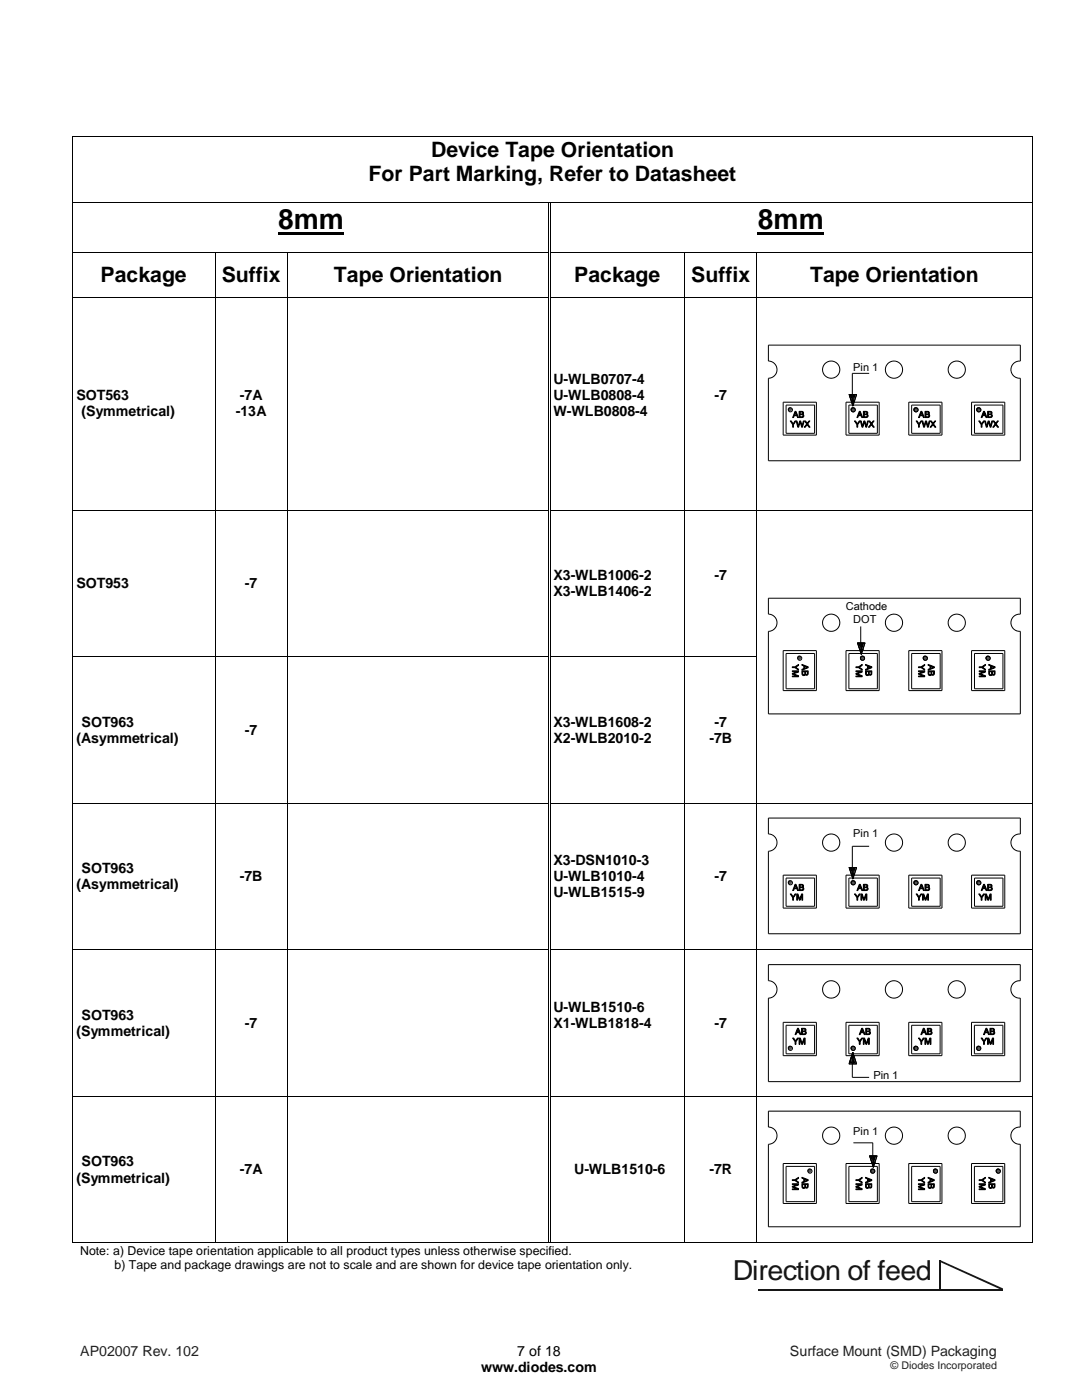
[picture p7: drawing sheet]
<svg xmlns="http://www.w3.org/2000/svg" width="216mm" height="279mm" viewBox="0 0 216 279" stroke-linecap="round" stroke-linejoin="round" font-family="sans-serif">
<g fill="#000">
<path d="M169.3 78.6l.8 1.3h-.3zM169.3 78.6h.8v1.3zM169.8 79.9l.3 .7zM169.8 79.9h.3v.7zM170.1 78.6l.3 1.3h-.3zM170.1 78.6h.7l-.4 1.3zM170.1 79.9l.1 .7h-.1zM170.1 79.9h.3l-.2 .7zM157.2 81.7l.8 .1zM157.2 81.7h.8zM157.2 81.6l.8 .1zM157.2 81.8h.8z"/>
<path d="M157.2 81.5l.8 .1zM157.2 81.8l.8 .1zM157.3 81.5h.7zM157.3 81.9l.6 .1zM157.3 81.9h.7zM157.3 81.4l.7 .1zM157.3 82h.6zM157.3 81.4h.6zM157.4 81.4h.5zM157.4 82h.4zM157.4 82h.5zM157.4 81.3l.5 .1z"/>
<path d="M157.4 82l.3 .1zM157.4 81.3h.4zM157.5 81.3h.3zM157.5 82.1h.2zM157.5 81.3h.2zM157.6 81.3h.1zM169.7 81.7l.8 .1zM169.7 81.7h.8zM169.7 81.6l.8 .1zM169.7 81.8h.8zM169.8 81.5l.7 .1zM169.8 81.8l.7 .1z"/>
<path d="M169.8 81.8h.7zM169.8 81.5h.7zM169.8 81.9l.6 .1zM169.8 81.9h.7zM169.8 81.4l.7 .1zM169.8 82h.6zM169.8 81.4h.6zM169.9 81.4h.5zM169.9 82h.4zM169.9 82h.5zM170 81.3l.4 .1zM170 82l.3 .1z"/>
<path d="M170 82h.3zM170 80.6h.1v.3zM170 81.3h.3zM170 82.1h.2zM170 82.1h.3zM170.1 80.6h.1l-.1 .3zM170.1 81.3h.2zM182.3 81.7l.8 .1zM182.3 81.7h.8zM182.3 81.6l.8 .1zM182.3 81.8h.8zM182.3 81.5l.8 .1z"/>
<path d="M182.3 81.8l.7 .1zM182.3 81.5h.8zM182.3 81.9l.7 .1zM182.3 81.9h.7zM182.4 81.4l.6 .1zM182.4 82h.5zM182.4 82h.6zM182.4 81.4h.6zM182.4 81.4h.5zM182.5 81.3l.4 .1zM182.5 82l.3 .1zM182.5 82h.4z"/>
<path d="M182.5 81.3h.4zM182.6 81.3h.3zM182.6 82.1h.1zM182.6 82.1h.2zM182.6 81.3h.2zM194.8 81.7l.8 .1zM194.8 81.7h.8zM194.8 81.6l.8 .1zM194.8 81.8h.8zM194.8 81.5l.8 .1zM194.8 81.8l.7 .1zM194.8 81.5h.8z"/>
<path d="M194.8 81.9l.7 .1zM194.8 81.9h.7zM194.9 81.4l.6 .1zM194.9 82h.5zM194.9 82h.6zM194.9 81.4h.6zM195 81.4h.5zM195 82h.4zM195 81.4h.4zM195 81.3l.4 .1zM195 82l.3 .1zM195 81.3h.4z"/>
<path d="M195.1 81.3h.3zM195.1 82.1h.1zM195.1 82.1h.2zM195.1 81.3h.2zM195.2 81.3h.1zM159.1 131.3h.8zM159.1 131.2l.8 .1zM159.1 131.3l.8 .1zM159.1 131.1l.8 .1zM159.1 131.4l.7 .1zM159.1 131.4h.8zM159.1 131l.8 .1z"/>
<path d="M159.1 131.5h.7zM159.2 131h.6zM159.2 131.5l.5 .1zM159.2 131.5h.6zM159.2 130.9l.6 .1zM159.2 131.6h.5zM159.2 130.9h.5zM159.3 130.9h.4zM159.3 131.6l.3 .1zM159.3 131.6h.4zM159.4 130.9h.3zM159.4 131.7h.1z"/>
<path d="M159.4 131.7h.2zM159.4 130.9h.2zM171 128.2l.7 1.3h-.3zM171 128.2h.7v1.3zM171.4 129.5l.3 .6h-.1zM171.4 129.5h.3v.6zM171.6 131.3h.8zM171.6 131.2l.8 .1zM171.6 131.3l.8 .1zM171.6 131.1l.8 .1zM171.6 131.4l.7 .1zM171.6 131.4h.8z"/>
<path d="M171.6 130.1h.1v.4zM171.6 131l.8 .1zM171.6 131.5h.7zM171.7 131h.6zM171.7 131.5l.5 .1zM171.7 131.5h.6zM171.7 128.2l.4 1.3h-.4zM171.7 128.2h.8l-.4 1.3zM171.7 130.1h.2l-.2 .4zM171.7 129.5l.2 .6h-.2zM171.7 129.5h.4l-.2 .6zM171.8 130.9l.5 .1z"/>
<path d="M171.8 131.6h.4zM171.8 130.9h.4zM171.8 131.6l.3 .1zM171.9 130.9h.3zM171.9 131.7h.1zM171.9 131.7h.2zM171.9 130.9h.2zM172 130.9h.1zM184.1 131.3h.8zM184.1 131.2l.8 .1zM184.1 131.3l.8 .1zM184.1 131.1l.8 .1z"/>
<path d="M184.1 131.4l.8 .1zM184.1 131.4h.8zM184.2 131l.7 .1zM184.2 131.5h.6zM184.2 131.5h.7zM184.2 131h.7zM184.2 131.5l.6 .1zM184.2 131h.6zM184.3 130.9l.5 .1zM184.3 131.6h.4zM184.3 131.6h.5zM184.3 130.9h.5z"/>
<path d="M184.3 131.6l.3 .1zM184.3 130.9h.4zM184.4 130.9h.3zM184.4 131.7h.2zM184.4 130.9h.2zM184.5 130.9h.1zM196.6 131.3h.9zM196.7 131.2l.8 .1zM196.7 131.3l.7 .1zM196.7 131.3h.8zM196.7 131.1l.8 .1zM196.7 131.4l.7 .1z"/>
<path d="M196.7 131.4h.7zM196.7 131l.7 .1zM196.7 131.5h.7zM196.8 131h.6zM196.8 131.5l.5 .1zM196.8 131.5h.6zM196.8 130.9l.6 .1zM196.8 131.6h.4zM196.8 131.6h.5zM196.8 130.9h.5zM196.9 130.9h.4zM196.9 131.6l.3 .1z"/>
<path d="M196.9 131.6h.3zM196.9 130.9h.3zM196.9 131.7h.2zM196.9 131.7h.3zM197 130.9h.2zM157.2 176.1h.8zM157.2 176l.8 .1zM157.2 176.1l.8 .1zM157.2 175.9l.8 .1zM157.2 176.2l.8 .1zM157.2 176.2h.8zM157.3 175.9h.7z"/>
<path d="M157.3 176.3l.6 .1zM157.3 176.3h.7zM157.3 175.8l.7 .1zM157.3 176.4h.6zM157.4 175.7l.5 .1zM157.4 176.4h.4zM157.4 176.4h.5zM157.4 175.7h.5zM157.4 176.4l.3 .1zM157.4 175.7h.4zM157.5 175.7h.3zM157.5 176.5h.2z"/>
<path d="M157.5 175.7h.2zM157.6 175.7h.1zM169.3 173l.8 1.3h-.3zM169.3 173h.8v1.3zM169.7 176.1h.8zM169.7 176l.8 .1zM169.7 176.1l.8 .1zM169.8 174.3l.3 .6zM169.8 174.3h.3v.6zM169.8 175.9l.7 .1zM169.8 176.2l.7 .1zM169.8 176.2h.7z"/>
<path d="M169.8 175.9h.7zM169.8 176.3l.6 .1zM169.8 176.3h.7zM169.8 175.8l.7 .1zM169.8 176.4h.6zM169.8 175.8h.6zM169.9 175.7l.5 .1zM169.9 176.4h.4zM169.9 176.4h.5zM169.9 175.7h.5zM170 175.7h.4zM170 176.4l.3 .1z"/>
<path d="M170 176.4h.3zM170 174.9h.1v.4zM170 175.7h.3zM170 176.5h.2zM170 176.5h.3zM170.1 173l.3 1.3h-.3zM170.1 173h.7l-.4 1.3zM170.1 174.9h.1l-.1 .4zM170.1 174.3l.1 .6h-.1zM170.1 174.3h.3l-.2 .6zM170.1 175.7h.2zM182.3 176.1h.8z"/>
<path d="M182.3 176l.8 .1zM182.3 176.1l.8 .1zM182.3 175.9l.8 .1zM182.3 176.2l.7 .1zM182.3 176.2h.8zM182.3 175.9h.8zM182.3 176.3l.7 .1zM182.3 176.3h.7zM182.4 175.8l.6 .1zM182.4 176.4h.5zM182.4 176.4h.6zM182.4 175.8h.6z"/>
<path d="M182.4 175.7l.6 .1zM182.4 175.7h.5zM182.5 175.7h.4zM182.5 176.4l.3 .1zM182.5 176.4h.4zM182.6 175.7h.3zM182.6 176.5h.1zM182.6 176.5h.2zM182.6 175.7h.2zM194.8 176.1h.8zM194.8 176l.8 .1zM194.8 176.1l.8 .1z"/>
<path d="M194.8 175.9l.8 .1zM194.8 176.2l.7 .1zM194.8 176.2h.8zM194.8 175.9h.8zM194.8 176.3l.7 .1zM194.8 176.3h.7zM194.9 175.8l.6 .1zM194.9 176.4h.5zM194.9 176.4h.6zM194.9 175.8h.6zM195 175.7l.5 .1zM195 176.4h.4z"/>
<path d="M195 175.7h.4zM195 176.4l.3 .1zM195.1 175.7h.3zM195.1 176.5h.1zM195.1 176.5h.2zM195.1 175.7h.2zM195.2 175.7h.1zM157.2 209.1l.8 .1zM157.2 209l.8 .1zM157.2 209.2l.8 .1zM157.2 209.2h.8zM157.2 209h.8z"/>
<path d="M157.2 209.3h.8zM157.3 208.9l.7 .1zM157.3 209.3l.6 .1zM157.3 209.3h.7zM157.3 208.8l.7 .1zM157.3 209.4h.6zM157.3 208.8h.6zM157.4 208.8h.5zM157.4 209.4l.4 .1zM157.4 209.4h.5zM157.4 208.7l.5 .1zM157.4 209.5h.3z"/>
<path d="M157.4 209.5h.4zM157.4 208.7h.4zM157.5 208.7h.3zM157.5 209.5h.1zM157.5 209.5h.2zM157.5 208.7h.2zM157.6 208.7h.1zM169.7 209.1l.8 .1zM169.7 209.1h.8zM169.7 209l.8 .1zM169.7 209.2l.8 .1zM169.7 209.2h.8z"/>
<path d="M169.8 210.9l.3 1.3h-.8zM169.8 210.9h.3v1.3zM169.8 209h.7zM169.8 209.3h.7zM169.8 208.9l.7 .1zM169.8 209.3l.6 .1zM169.8 208.8l.7 .1zM169.8 209.4h.6zM169.8 208.8h.6zM169.9 208.8h.5zM169.9 209.4l.4 .1zM169.9 209.4h.5z"/>
<path d="M170 208.7l.4 .1zM170 209.5h.2zM170 209.5h.3zM170 210.3l.1 .6h-.3zM170 210.3h.1v.6zM170 208.7h.3zM170.1 209.9v.4h-.1zM170.1 209.9l.1 .4h-.1zM170.1 210.3l.3 .6h-.3zM170.1 210.3l.3 .6zM170.1 210.9l.7 1.3h-.7zM170.1 210.9h.3l.4 1.3z"/>
<path d="M170 208.7h.2zM170.1 208.7h.1zM182.3 209.1l.8 .1zM182.3 209.1h.8zM182.3 209l.8 .1zM182.3 209.2l.7 .1zM182.3 209.2h.8zM182.3 209h.8zM182.3 209.3h.7zM182.3 208.9l.7 .1zM182.3 209.3l.7 .1zM182.4 208.8l.6 .1z"/>
<path d="M182.4 209.4h.5zM182.4 209.4h.6zM182.4 208.8h.6zM182.4 209.4l.4 .1zM182.4 208.8h.5zM182.5 208.7l.4 .1zM182.5 209.5h.3zM182.5 208.7h.3zM182.5 209.5h.2zM182.6 208.7h.2zM194.8 209.1l.8 .1zM194.8 209.1h.8z"/>
<path d="M194.8 209l.8 .1zM194.8 209.2l.8 .1zM194.8 209.2h.8zM194.8 209h.8zM194.8 209.3h.7zM194.8 209.3h.8zM194.8 208.9l.8 .1zM194.8 209.3l.7 .1zM194.9 208.8l.6 .1zM194.9 209.4h.5zM194.9 209.4h.6zM194.9 208.8h.6z"/>
<path d="M194.9 209.4l.5 .1zM194.9 208.8h.5zM195 208.7l.4 .1zM195 209.5h.3zM195 209.5h.4zM195 208.7h.4zM195.1 208.7h.3zM195.1 209.5h.1zM195.1 209.5h.2zM195.1 208.7h.2zM161.1 233.6l.8 .1zM161.1 233.6h.8z"/>
<path d="M161.1 233.5l.8 .1zM161.1 233.7l.8 .1zM161.1 233.7h.8zM161.1 233.5h.8zM161.1 233.8h.8zM161.2 233.4l.7 .1zM161.2 233.8l.6 .1zM161.2 233.8h.7zM161.2 233.3l.7 .1zM161.2 233.9h.6zM161.2 233.3h.6zM161.3 233.3h.5z"/>
<path d="M161.3 233.9l.4 .1zM161.3 233.9h.5zM161.3 234h.3zM161.3 234h.4zM161.3 233.3h.4zM161.4 233.2l.3 .1zM161.4 234h.1zM161.4 234h.2zM161.4 233.2h.2zM161.5 233.2h.1zM173.4 230.6l.8 1.3h-.4zM173.4 230.6h.8v1.3z"/>
<path d="M173.6 233.6l.8 .1zM173.6 233.6h.8zM173.6 233.5l.8 .1zM173.6 233.7l.8 .1zM173.6 233.7h.8zM173.7 233.5h.7zM173.7 233.8h.7zM173.7 233.4l.7 .1zM173.7 233.8l.6 .1zM173.7 233.3l.7 .1zM173.7 233.9h.6zM173.7 233.3h.6z"/>
<path d="M173.8 233.3h.5zM173.8 233.9l.4 .1zM173.8 233.9h.5zM173.8 231.9l.4 .6h-.2zM173.8 231.9h.4v.6zM173.9 233.3h.4zM173.9 234h.2zM173.9 234h.3zM173.9 233.3h.3zM173.9 233.2l.3 .1zM173.9 233.2h.2zM174 233.2h.1z"/>
<path d="M174 232.5h.2v.3zM174.2 230.6l.3 1.3h-.3zM174.2 230.6h.7l-.4 1.3zM174.2 232.5h.1l-.1 .3zM174.2 231.9l.1 .6h-.1zM174.2 231.9h.3l-.2 .6zM186.2 233.6l.8 .1zM186.2 233.6h.8zM186.2 233.5l.8 .1zM186.2 233.7l.7 .1zM186.2 233.7h.8zM186.2 233.5h.8z"/>
<path d="M186.2 233.8h.7zM186.2 233.4l.7 .1zM186.2 233.8l.7 .1zM186.3 233.3l.6 .1zM186.3 233.9h.5zM186.3 233.9h.6zM186.3 233.3h.6zM186.3 233.9l.4 .1zM186.3 233.3h.5zM186.4 233.3h.4zM186.4 234h.3zM186.4 233.3h.3z"/>
<path d="M186.4 233.2l.3 .1zM186.4 234h.2zM186.4 233.2h.3zM186.5 233.2h.2zM198.7 233.6l.8 .1zM198.7 233.6h.8zM198.7 233.5l.8 .1zM198.7 233.7l.8 .1zM198.7 233.7h.8zM198.7 233.5h.8zM198.7 233.8h.7zM198.7 233.8h.8z"/>
<path d="M198.7 233.4l.8 .1zM198.7 233.8l.7 .1zM198.8 233.3l.6 .1zM198.8 233.9h.5zM198.8 233.9h.6zM198.8 233.3h.6zM198.8 233.9l.5 .1zM198.8 233.3h.5zM198.9 233.3h.4zM198.9 234h.3zM198.9 234h.4zM199 233.2l.3 .1z"/>
<path d="M199 234h.1zM199 234h.2zM199 233.2h.2z"/>
<path d="M14.4 27.2h.2v.1h-.2z" fill-rule="evenodd"/>
<path d="M14.4 27.2h.2v.1h-.2z" fill-rule="evenodd"/>
<path d="M206 27.2h.2v.1h-.2z" fill-rule="evenodd"/>
<path d="M206 27.2h.2v.1h-.2z" fill-rule="evenodd"/>
<path d="M14.4 40.4h.2v.1h-.2z" fill-rule="evenodd"/>
<path d="M14.4 50.3h.2v.1h-.2z" fill-rule="evenodd"/>
<path d="M14.4 59.2h.2v.2h-.2z" fill-rule="evenodd"/>
<path d="M42.9 50.3h.2v.1h-.2z" fill-rule="evenodd"/>
<path d="M42.9 59.2h.2v.2h-.2z" fill-rule="evenodd"/>
<path d="M55.5 46.3h13.2v.6h-13.2z" fill-rule="evenodd"/>
<path d="M57.2 50.3h.2v.1h-.2z" fill-rule="evenodd"/>
<path d="M57.2 59.2h.2v.2h-.2z" fill-rule="evenodd"/>
<path d="M109.4 40.4h.2v.1h-.2z" fill-rule="evenodd"/>
<path d="M109.4 50.3h.2v.1h-.2z" fill-rule="evenodd"/>
<path d="M109.4 59.2h.2v.2h-.2z" fill-rule="evenodd"/>
<path d="M109.8 50.3h.2v.1h-.2z" fill-rule="evenodd"/>
<path d="M109.8 59.2h.2v.2h-.2z" fill-rule="evenodd"/>
<path d="M136.6 50.3h.2v.1h-.2z" fill-rule="evenodd"/>
<path d="M136.6 59.2h.2v.2h-.2z" fill-rule="evenodd"/>
<path d="M150.9 50.3h.2v.1h-.2z" fill-rule="evenodd"/>
<path d="M150.9 59.2h.2v.2h-.2z" fill-rule="evenodd"/>
<path d="M151.2 46.3h13.2v.6h-13.2z" fill-rule="evenodd"/>
<path d="M206 40.4h.2v.1h-.2z" fill-rule="evenodd"/>
<path d="M206 50.3h.2v.1h-.2z" fill-rule="evenodd"/>
<path d="M206 59.2h.2v.2h-.2z" fill-rule="evenodd"/>
<path d="M14.4 101.7h.2v.2h-.2z" fill-rule="evenodd"/>
<path d="M42.9 101.7h.2v.2h-.2z" fill-rule="evenodd"/>
<path d="M57.2 101.7h.2v.2h-.2z" fill-rule="evenodd"/>
<path d="M109.4 101.7h.2v.2h-.2z" fill-rule="evenodd"/>
<path d="M109.8 101.7h.2v.2h-.2z" fill-rule="evenodd"/>
<path d="M136.6 101.7h.2v.2h-.2z" fill-rule="evenodd"/>
<path d="M150.9 101.7h.2v.2h-.2z" fill-rule="evenodd"/>
<path d="M206 101.7h.2v.2h-.2z" fill-rule="evenodd"/>
<path d="M14.4 131h.2v.2h-.2z" fill-rule="evenodd"/>
<path d="M42.9 131h.2v.2h-.2z" fill-rule="evenodd"/>
<path d="M57.2 131h.2v.2h-.2z" fill-rule="evenodd"/>
<path d="M109.4 131h.2v.2h-.2z" fill-rule="evenodd"/>
<path d="M109.8 131h.2v.2h-.2z" fill-rule="evenodd"/>
<path d="M136.6 131h.2v.2h-.2z" fill-rule="evenodd"/>
<path d="M150.9 131h.2v.2h-.2z" fill-rule="evenodd"/>
<path d="M206 131h.2v.2h-.2z" fill-rule="evenodd"/>
<path d="M14.4 160.3h.2v.1h-.2z" fill-rule="evenodd"/>
<path d="M42.9 160.3h.2v.1h-.2z" fill-rule="evenodd"/>
<path d="M57.2 160.3h.2v.1h-.2z" fill-rule="evenodd"/>
<path d="M109.4 160.3h.2v.1h-.2z" fill-rule="evenodd"/>
<path d="M109.8 160.3h.2v.1h-.2z" fill-rule="evenodd"/>
<path d="M136.6 160.3h.2v.1h-.2z" fill-rule="evenodd"/>
<path d="M150.9 160.3h.2v.1h-.2z" fill-rule="evenodd"/>
<path d="M206 160.3h.2v.1h-.2z" fill-rule="evenodd"/>
<path d="M14.4 189.5h.2v.1h-.2z" fill-rule="evenodd"/>
<path d="M42.9 189.5h.2v.1h-.2z" fill-rule="evenodd"/>
<path d="M57.2 189.5h.2v.1h-.2z" fill-rule="evenodd"/>
<path d="M109.4 189.5h.2v.1h-.2z" fill-rule="evenodd"/>
<path d="M109.8 189.5h.2v.1h-.2z" fill-rule="evenodd"/>
<path d="M136.6 189.5h.2v.1h-.2z" fill-rule="evenodd"/>
<path d="M150.9 189.5h.2v.1h-.2z" fill-rule="evenodd"/>
<path d="M206 189.5h.2v.1h-.2z" fill-rule="evenodd"/>
<path d="M14.4 218.7h.2v.2h-.2z" fill-rule="evenodd"/>
<path d="M42.9 218.7h.2v.2h-.2z" fill-rule="evenodd"/>
<path d="M57.2 218.7h.2v.2h-.2z" fill-rule="evenodd"/>
<path d="M109.4 218.7h.2v.2h-.2z" fill-rule="evenodd"/>
<path d="M109.8 218.7h.2v.2h-.2z" fill-rule="evenodd"/>
<path d="M136.6 218.7h.2v.2h-.2z" fill-rule="evenodd"/>
<path d="M150.9 218.7h.2v.2h-.2z" fill-rule="evenodd"/>
<path d="M206 218.7h.2v.2h-.2z" fill-rule="evenodd"/>
<path d="M14.4 248h.2v.1h-.2z" fill-rule="evenodd"/>
<path d="M14.4 248h.2v.1h-.2z" fill-rule="evenodd"/>
<path d="M42.9 248h.2v.1h-.2z" fill-rule="evenodd"/>
<path d="M57.2 248h.2v.1h-.2z" fill-rule="evenodd"/>
<path d="M109.4 248h.2v.1h-.2z" fill-rule="evenodd"/>
<path d="M136.6 248h.2v.1h-.2z" fill-rule="evenodd"/>
<path d="M150.9 248h.2v.1h-.2z" fill-rule="evenodd"/>
<path d="M206 248h.2v.1h-.2z" fill-rule="evenodd"/>
<path d="M206 248h.2v.1h-.2z" fill-rule="evenodd"/>
</g>
<g fill="none" stroke="#000" stroke-width=".2">
<path d="M14.5 27.3v13.1M14.6 27.3h191.4M206.1 27.3v13.1M14.5 40.5v9.8M14.5 50.4v8.8M14.5 59.4v42.3M14.6 40.4h94.8M14.6 50.3h28.3M14.6 59.3h28.3M43 50.4v8.8M43 59.4v42.3M43.1 50.3h14.1"/>
<path d="M43.1 59.3h14.1M57.3 50.4v8.8M57.3 59.4v42.3M57.4 50.3h52M57.4 59.3h52M109.5 40.5v9.8M109.5 50.4v8.8M109.5 59.4v42.3M109.6 40.4h96.4M109.9 40.5v9.8M109.9 50.4v8.8M109.9 59.4v42.3"/>
<path d="M110 50.3h26.6M110 59.3h26.6M136.7 50.4v8.8M136.7 59.4v42.3M136.8 50.3h14.1M136.8 59.3h14.1M151 50.4v8.8M151 59.4v42.3M151.1 50.3h54.9M151.1 59.3h54.9M206.1 40.5v9.8M206.1 50.4v8.8"/>
<path d="M206.1 59.4v42.3M153.3 68.9h50.3v3.2a1.72 1.72 0 0 0-1.9 1.7 1.72 1.72 0 0 0 1.9 1.7v16.5h-50.3v-16.5a1.72 1.72 0 0 0 1.7-1.7 1.72 1.72 0 0 0-1.7-1.7zM169.4 78.7h.8v1.3h-.3zM169.4 78.7h1.5l-.7 2.3zM170.2 78.7h.7l-.6 2h-.1v-.7h.3h-.3zM173.4 74.5h-3.3v4.1M156.3 80.3h6.6v6.5h-6.6zM156.9 80.8h5.6v5.7h-5.6zM168.8 80.3h6.6v6.5h-6.6zM169.4 80.8h5.7v5.7h-5.7zM169.9 80h.3v.7zM170.1 80.7h.1v.3z"/>
<path d="M170.2 80.7h.1l-.1 .3zM181.3 80.3h6.7v6.5h-6.7zM181.9 80.8h5.7v5.7h-5.7zM193.9 80.3h6.6v6.5h-6.6zM194.4 80.8h5.7v5.7h-5.7zM14.5 101.9v29.1M14.6 101.8h28.3M43 101.9v29.1M43.1 101.8h14.1M57.3 101.9v29.1M57.4 101.8h52M109.5 101.9v29.1"/>
<path d="M109.9 101.9v29.1M110 101.8h26.6M136.7 101.9v29.1M136.8 101.8h14.1M151 101.9v29.1M151.1 101.8h54.9M153.3 119.4h50.3v3.2a1.72 1.72 0 0 0-1.9 1.7 1.72 1.72 0 0 0 1.9 1.7v16.5h-50.3v-16.5a1.72 1.72 0 0 0 1.7-1.7 1.72 1.72 0 0 0-1.7-1.7zM206.1 101.9v29.1M14.5 131.2v29.1M14.6 131.1h28.3M43 131.2v29.1M43.1 131.1h14.1"/>
<path d="M57.3 131.2v29.1M57.4 131.1h52M109.5 131.2v29.1M109.9 131.2v29.1M110 131.1h26.6M136.7 131.2v29.1M136.8 131.1h14.1M151 131.2v29.1M156.3 129.8h6.6v8h-6.6zM156.9 130.4h5.6v7.1h-5.6zM168.8 129.8h6.6v8h-6.6zM169.4 130.4h5.7v7.1h-5.7z"/>
<path d="M171.1 128.3h.8v1.3h-.4zM171.1 128.3h1.5l-.7 2.3zM171.5 129.6h.4v.6h-.2zM171.7 130.2h.2v.4zM171.7 125v4.2M171.9 130.2h.1l-.1 .4zM171.9 128.3h.7l-.6 1.9h-.1v-.6h.3h-.3zM181.3 129.8h6.7v8h-6.7zM181.9 130.4h5.7v7.1h-5.7zM193.9 129.8h6.6v8h-6.6zM194.4 130.4h5.7v7.1h-5.7zM206.1 131.2v29.1"/>
<path d="M14.5 160.4v29.1M14.6 160.3h28.3M43 160.4v29.1M43.1 160.3h14.1M57.3 160.4v29.1M57.4 160.3h52M109.5 160.4v29.1M109.9 160.4v29.1M110 160.3h26.6M136.7 160.4v29.1M136.8 160.3h14.1M151 160.4v29.1"/>
<path d="M151.1 160.3h54.9M153.3 163.3h50.3v3.1a1.72 1.72 0 0 0-1.9 1.8 1.72 1.72 0 0 0 1.9 1.7v16.5h-50.3v-16.5a1.72 1.72 0 0 0 1.7-1.7 1.72 1.72 0 0 0-1.7-1.8zM156.3 174.7h6.6v6.5h-6.6zM156.9 175.2h5.6v5.7h-5.6zM168.8 174.7h6.6v6.5h-6.6zM169.4 175.2h5.7v5.7h-5.7zM169.4 173.1h.8v1.3h-.3zM169.4 173.1h1.5l-.7 2.3zM169.9 174.4h.3v.6zM170.1 175h.1v.4zM170.2 175h.1l-.1 .4zM170.2 173.1h.7l-.6 1.9h-.1v-.6h.3h-.3z"/>
<path d="M173.4 168.9h-3.3v4.1M181.3 174.7h6.7v6.5h-6.7zM181.9 175.2h5.7v5.7h-5.7zM193.9 174.7h6.6v6.5h-6.6zM194.4 175.2h5.7v5.7h-5.7zM206.1 160.4v29.1M14.5 189.6v29.1M14.6 189.6h28.3M43 189.6v29.1M43.1 189.6h14.1M57.3 189.6v29.1M57.4 189.6h52"/>
<path d="M109.5 189.6v29.1M109.9 189.6v29.1M110 189.6h26.6M136.7 189.6v29.1M136.8 189.6h14.1M151 189.6v29.1M151.1 189.6h54.9M153.3 192.5h50.3v3.2a1.74 1.74 0 0 0-1.9 1.8 1.74 1.74 0 0 0 1.9 1.7v16.7h-50.3v-16.7a1.74 1.74 0 0 0 1.7-1.7 1.74 1.74 0 0 0-1.7-1.8zM206.1 189.6v29.1M14.5 218.9v29.1M14.6 218.8h28.3M43 218.9v29.1"/>
<path d="M43.1 218.8h14.1M57.3 218.9v29.1M57.4 218.8h52M109.5 218.9v29.1M109.9 218.9v29.1M110 218.8h26.6M136.7 218.9v29.1M136.8 218.8h14.1M151 218.9v29.1M151.1 218.8h54.9M156.3 204h6.6v6.7h-6.6zM156.9 204.6h5.6v5.7h-5.6z"/>
<path d="M168.8 204h6.6v6.7h-6.6zM169.4 204.6h5.7v5.7h-5.7zM170.1 210.4h.1v.6h-.3h.3v1.3h-.8zM170.1 212.2v2.8h3.3M170.2 210v.4h-.1zM170.2 210l.1 .4h-.1zM170.2 210.4l.3 .6h-.3zM170.2 211h.3l.4 1.3h-.7zM170.2 210l.7 2.3h-1.5zM181.3 204h6.7v6.7h-6.7zM181.9 204.6h5.7v5.7h-5.7zM193.9 204h6.6v6.7h-6.6z"/>
<path d="M194.4 204.6h5.7v5.7h-5.7zM206.1 218.9v29.1M153.3 221.8h50.3v3.1a1.72 1.72 0 0 0-1.9 1.7 1.72 1.72 0 0 0 1.9 1.8v16.4h-50.3v-16.4a1.72 1.72 0 0 0 1.8-1.8 1.72 1.72 0 0 0-1.8-1.7zM156.3 232.2h6.6v8h-6.6zM156.9 232.8h5.6v7h-5.6zM168.8 232.2h6.6v8h-6.6zM169.4 232.8h5.7v7h-5.7zM170.3 228.1h3.9v3.4M173.5 230.7h.8v1.3h-.4zM173.5 230.7h1.5l-.7 2.2zM173.9 232h.4v.6h-.2zM174.1 232.6h.2v.3z"/>
<path d="M174.3 232.6h.1l-.1 .3zM174.3 230.7h.7l-.6 1.9h-.1v-.6h.3h-.3zM181.3 232.2h6.7v8h-6.7zM181.9 232.8h5.7v7h-5.7zM193.9 232.2h6.6v8h-6.6zM194.4 232.8h5.7v7h-5.7zM14.6 248.1h28.3M43.1 248.1h14.1M57.4 248.1h52M109.6 248.1h27M136.8 248.1h14.1M151.1 248.1h54.9"/>
<circle cx="165.9" cy="73.8" r="1.72"/>
<circle cx="178.4" cy="73.8" r="1.72"/>
<circle cx="190.9" cy="73.8" r="1.72"/>
<circle cx="157.7" cy="81.8" r=".41"/>
<circle cx="170.2" cy="81.8" r=".41"/>
<circle cx="182.8" cy="81.8" r=".41"/>
<circle cx="195.3" cy="81.8" r=".41"/>
<circle cx="159.6" cy="131.4" r=".41"/>
<circle cx="165.9" cy="124.3" r="1.72"/>
<circle cx="172.1" cy="131.4" r=".41"/>
<circle cx="178.4" cy="124.3" r="1.72"/>
<circle cx="184.6" cy="131.4" r=".41"/>
<circle cx="190.9" cy="124.3" r="1.72"/>
<circle cx="197.2" cy="131.4" r=".41"/>
<circle cx="157.7" cy="176.2" r=".41"/>
<circle cx="165.9" cy="168.2" r="1.72"/>
<circle cx="170.2" cy="176.2" r=".41"/>
<circle cx="178.4" cy="168.2" r="1.72"/>
<circle cx="182.8" cy="176.2" r=".41"/>
<circle cx="190.9" cy="168.2" r="1.72"/>
<circle cx="195.3" cy="176.2" r=".41"/>
<circle cx="165.8" cy="197.5" r="1.73"/>
<circle cx="178.4" cy="197.5" r="1.73"/>
<circle cx="190.9" cy="197.5" r="1.73"/>
<circle cx="157.7" cy="209.2" r=".41"/>
<circle cx="170.2" cy="209.2" r=".41"/>
<circle cx="182.8" cy="209.2" r=".41"/>
<circle cx="195.3" cy="209.2" r=".41"/>
<circle cx="161.6" cy="233.7" r=".41"/>
<circle cx="165.9" cy="226.6" r="1.72"/>
<circle cx="174.1" cy="233.7" r=".41"/>
<circle cx="178.4" cy="226.6" r="1.72"/>
<circle cx="186.7" cy="233.7" r=".41"/>
<circle cx="190.9" cy="226.6" r="1.72"/>
<circle cx="199.2" cy="233.7" r=".41"/>
</g>
<path d="M151.2 257.4h48.9" fill="none" stroke="#131516" stroke-width=".34"/>
<path d="M187.6 251.5l12.6 5.6-.2 .4-12.5-5.7z" fill="#131516"/>
<path d="M187.6 251.6v5.9" fill="none" stroke="#131516" stroke-width=".33"/>
<g font-size="5.6">
<text x="55.5" y="45.7">8mm</text>
<text x="151.2" y="45.7">8mm</text>
</g>
<text font-size="5.5" fill="#131516" x="146.2" y="255.5">Direction of feed</text>
<g font-size="4.2">
<text x="86" y="31.2">Device Tape Orientation</text>
<text x="73.6" y="36.1">For Part Marking, Refer to Datasheet</text>
<text x="20.1" y="56.3">Package</text>
<text x="44.2" y="56.3">Suffix</text>
<text x="66.6" y="56.3">Tape Orientation</text>
<text x="114.6" y="56.3">Package</text>
<text x="137.9" y="56.3">Suffix</text>
<text x="161.7" y="56.3">Tape Orientation</text>
</g>
<g font-size="2.8">
<text x="110.4" y="76.6">U-WLB0707-4</text>
<text x="15.2" y="79.8">SOT563</text>
<text x="16.3" y="83.1">(Symmetrical)</text>
<text x="47" y="83.1">-13A</text>
<text x="47.8" y="79.8">-7A</text>
<text x="110.4" y="79.8">U-WLB0808-4</text>
<text x="110.4" y="83.1">W-WLB0808-4</text>
<text x="142.6" y="79.8">-7</text>
<text x="15.2" y="117.4">SOT953</text>
<text x="48.9" y="117.4">-7</text>
<text x="110.4" y="115.7">X3-WLB1006-2</text>
<text x="110.4" y="119">X3-WLB1406-2</text>
<text x="142.6" y="115.7">-7</text>
<text x="15.2" y="148.2">(Asymmetrical)</text>
<text x="16.3" y="145">SOT963</text>
<text x="48.9" y="146.6">-7</text>
<text x="110.4" y="145">X3-WLB1608-2</text>
<text x="110.4" y="148.2">X2-WLB2010-2</text>
<text x="141.5" y="148.2">-7B</text>
<text x="142.6" y="145">-7</text>
<text x="110.4" y="172.6">X3-DSN1010-3</text>
<text x="15.2" y="177.5">(Asymmetrical)</text>
<text x="16.3" y="174.2">SOT963</text>
<text x="47.8" y="175.9">-7B</text>
<text x="110.4" y="175.9">U-WLB1010-4</text>
<text x="110.4" y="179.1">U-WLB1515-9</text>
<text x="142.6" y="175.9">-7</text>
<text x="16.3" y="203.5">SOT963</text>
<text x="110.4" y="201.9">U-WLB1510-6</text>
<text x="15.2" y="206.7">(Symmetrical)</text>
<text x="48.9" y="205.1">-7</text>
<text x="110.4" y="205.1">X1-WLB1818-4</text>
<text x="142.6" y="205.1">-7</text>
<text x="16.3" y="232.7">SOT963</text>
<text x="15.2" y="236">(Symmetrical)</text>
<text x="47.8" y="234.4">-7A</text>
<text x="114.6" y="234.4">U-WLB1510-6</text>
<text x="141.5" y="234.4">-7R</text>
<text x="96" y="273.8">www.diodes.com</text>
<text x="103.2" y="270.7">7 of 18</text>
</g>
<g font-size="2.8" fill="#231f20">
<text x="16" y="270.7">AP02007 Rev. 102</text>
<text x="157.6" y="270.7">Surface Mount (SMD) Packaging</text>
</g>
<g font-size="2.5">
<text x="16" y="250.4">Note: a) Device tape orientation applicable to all product types unless otherwise specified.</text>
<text x="22.9" y="253.3">b) Tape and package drawings are not to scale and are shown for device tape orientation only.</text>
</g>
<g font-size="2.2">
<text x="170.3" y="74">Pin 1</text>
<text x="168.8" y="121.8">Cathode</text>
<text x="170.3" y="124.2">DOT</text>
<text x="170.3" y="167.1">Pin 1</text>
<text x="174.3" y="215.3">Pin 1</text>
<text x="170.3" y="226.6">Pin 1</text>
</g>
<text font-size="2.1" fill="#231f20" x="177.7" y="273.3">© Diodes Incorporated</text>
<g font-size="1.8">
<text x="158.2" y="208.4">YM</text>
<text x="158.6" y="206.5">AB</text>
<text x="171" y="208.4">YM</text>
<text x="171.5" y="206.5">AB</text>
<text x="183.3" y="208.4">YM</text>
<text x="183.7" y="206.5">AB</text>
<text x="195.8" y="208.4">YM</text>
<text x="196.2" y="206.5">AB</text>
</g>
<g font-size="1.7">
<text x="158.2" y="83.3">AB</text>
<text x="171" y="83.3">AB</text>
<text x="183.3" y="83.3">AB</text>
<text x="195.8" y="83.3">AB</text>
<text x="157.7" y="85.3">YWX</text>
<text x="170.5" y="85.3">YWX</text>
<text x="182.8" y="85.3">YWX</text>
<text x="195.3" y="85.3">YWX</text>
<text x="158.1" y="132.6" transform="rotate(90 158.1 132.6)">YM</text>
<text x="160" y="132.6" transform="rotate(90 160 132.6)">AB</text>
<text x="170.8" y="132.6" transform="rotate(90 170.8 132.6)">YM</text>
<text x="172.7" y="132.6" transform="rotate(90 172.7 132.6)">AB</text>
<text x="183.3" y="132.6" transform="rotate(90 183.3 132.6)">YM</text>
<text x="185.2" y="132.6" transform="rotate(90 185.2 132.6)">AB</text>
<text x="195.4" y="132.6" transform="rotate(90 195.4 132.6)">YM</text>
<text x="197.3" y="132.6" transform="rotate(90 197.3 132.6)">AB</text>
<text x="157.7" y="179.7">YM</text>
<text x="158.2" y="177.7">AB</text>
<text x="170.5" y="179.7">YM</text>
<text x="171" y="177.7">AB</text>
<text x="182.8" y="179.7">YM</text>
<text x="183.3" y="177.7">AB</text>
<text x="195.3" y="179.7">YM</text>
<text x="195.8" y="177.7">AB</text>
<text x="158.1" y="235" transform="rotate(90 158.1 235)">YM</text>
<text x="160" y="235" transform="rotate(90 160 235)">AB</text>
<text x="170.8" y="235" transform="rotate(90 170.8 235)">YM</text>
<text x="172.7" y="235" transform="rotate(90 172.7 235)">AB</text>
<text x="183.3" y="235" transform="rotate(90 183.3 235)">YM</text>
<text x="185.2" y="235" transform="rotate(90 185.2 235)">AB</text>
<text x="195.4" y="235" transform="rotate(90 195.4 235)">YM</text>
<text x="197.3" y="235" transform="rotate(90 197.3 235)">AB</text>
</g>
</svg>
